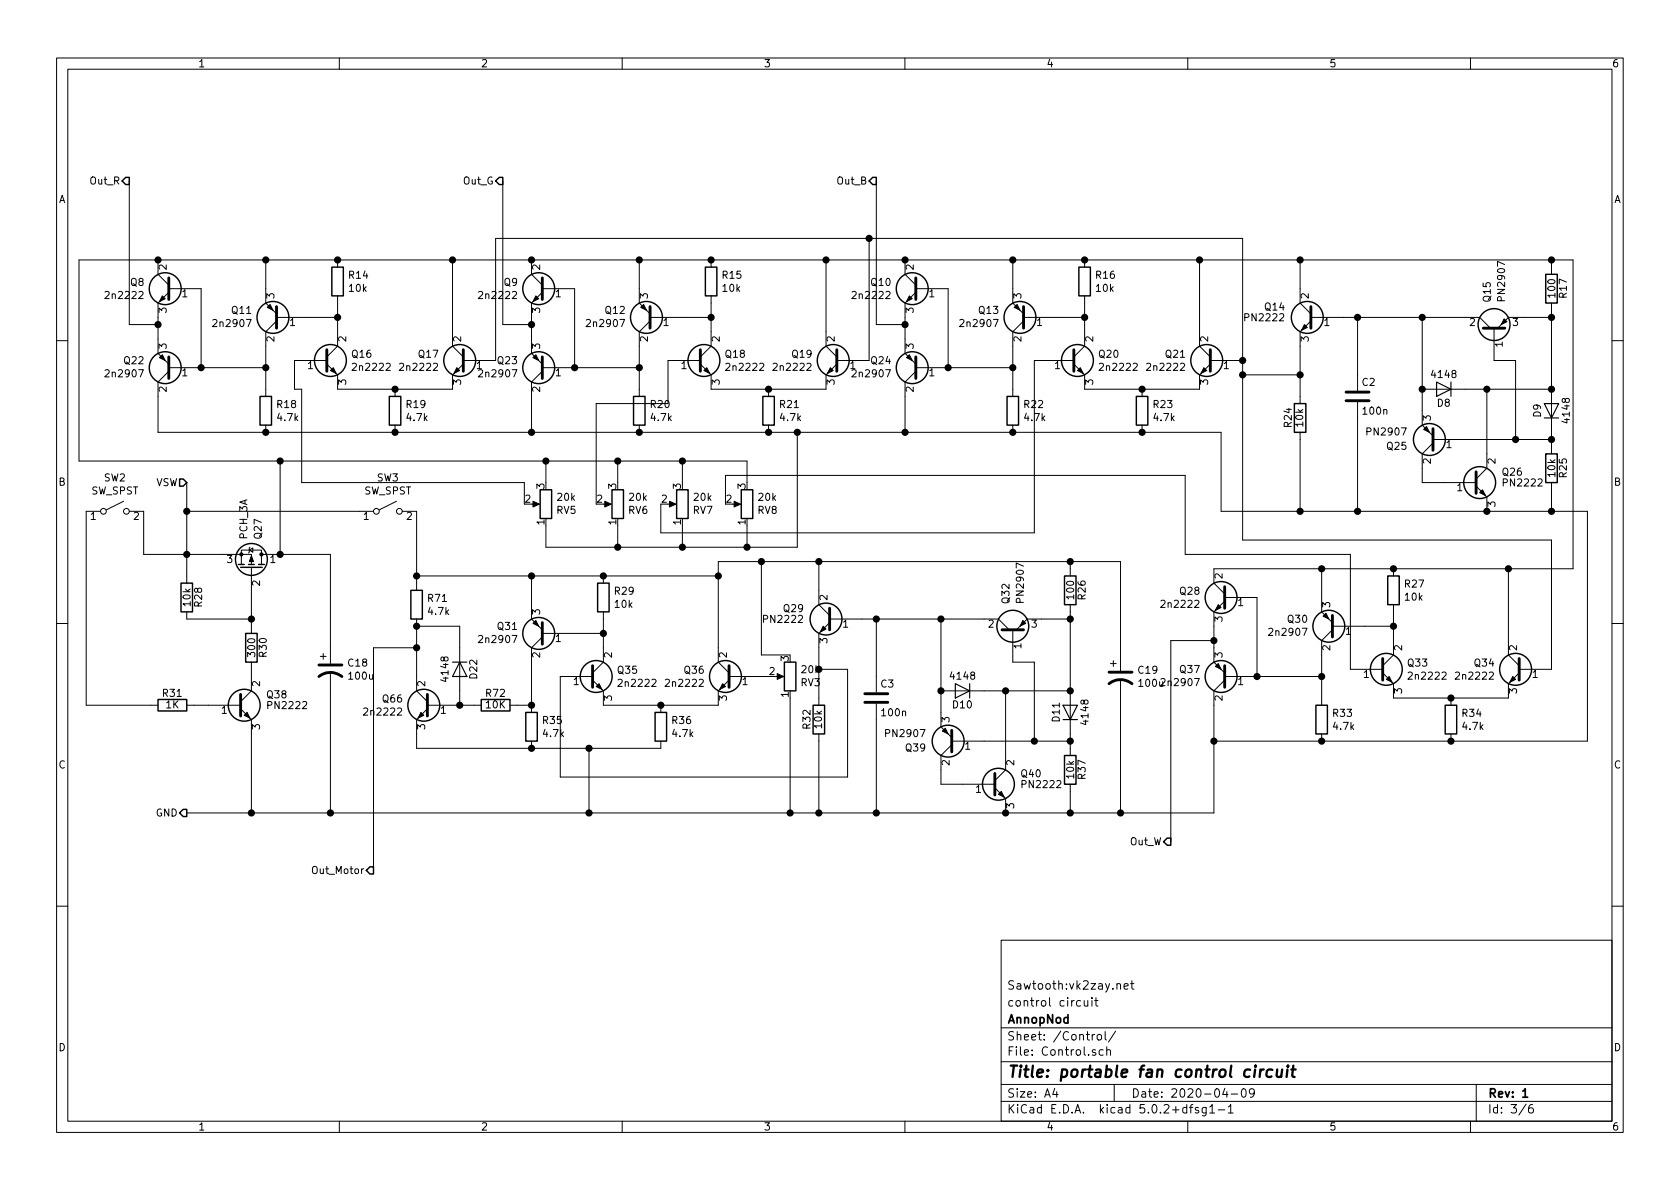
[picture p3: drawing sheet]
<svg xmlns="http://www.w3.org/2000/svg" width="297mm" height="210mm" viewBox="0 0 297 210" stroke-linecap="round" stroke-linejoin="round" font-family="sans-serif">
<g fill="none" stroke="#000" stroke-width=".18">
<path d="M10 10.3h277v189.9h-277zM12 12.2h273v186.1h-273zM60 10.3v1.9M110 10.3v1.9M160 10.3v1.9M210 10.3v1.9M260 10.3v1.9M22.9 32v25.4h5M88.9 32v25.4h5.1M154.9 32v25.4h5.1M27.9 46v2.5l1.9 1.9M29.8 51.7l-1.9 1.9v8.9l1.9 1.9"/>
<path d="M29.8 51h5.8v14M47 46v7.6l1.9 1.9M48.9 56.1h10.8M48.9 56.8l-1.9 1.9v11.4M59.7 46v1.2M59.7 52.3v8.9l-1.9 1.9M80 46v15.2l1.9 1.9M94 46v2.5l1.9 1.9M95.9 51.7l-1.9 1.9v8.9l1.9 1.9M95.9 51h5.7v14M113 46v7.6l1.9 1.9M114.9 56.1h10.8"/>
<path d="M114.9 56.8l-1.9 1.9v11.4M125.7 46v1.2M125.7 52.3v8.9l-1.9 1.9M146 46v15.2l2 1.9M153.7 42.2v21.5h-5.7M160 46v2.5l1.9 1.9M161.9 51.7l-1.9 1.9v8.9l1.9 1.9M161.9 51h5.7v14M179.1 46v7.6l1.9 1.9M181 56.8l-1.9 1.9v11.4M181 56.1h10.8M191.8 46v1.2"/>
<path d="M191.8 52.3v8.9l-1.9 1.9M212.1 46v15.2l1.9 1.9M229.9 46v7.6l1.9 1.9M231.8 56.8l-1.9 1.9v12.7M231.8 56.1h29.8l1.9 1.9M240 56.1v13M251.5 56.1v19.1l1.9 1.9M264.2 58v5.7h3.8v14M274.3 56.1h-7.6l-1.9 1.9M274.3 46v2.5M274.3 53.6v26.7M10 60.2h2"/>
<path d="M29.8 65.7l-1.9 1.9v8.8h188v14h64.8v40.7h-66.1M29.8 65h17.2M47 75.2v1.2M57.8 64.4l1.9 1.9v2.5h20.3v-2.5l1.9-1.9M57.8 63.7h-5.7v5.1h1.2v16.5h39.4v3.8M69.8 68.8v1.3M69.8 75.2v1.2M81.9 63.7h5.7v-21.5h132.1v53.3h54.6v22.9h-5.7M95.9 65h17.1M95.9 65.7l-1.9 1.9v8.8M113 75.2v1.2M123.8 64.4l1.9 1.9v2.5h20.3v-2.5l2-1.9"/>
<path d="M123.8 63.7h-5.7v7.7h-12.7v17.7M135.9 68.8v1.3M135.9 75.2v1.2M141 76.4v20.4h-44.5v-3.8M161.9 65.7l-1.9 1.9v8.8M161.9 65h17.2M179.1 75.2v1.2M189.9 64.4l1.9 1.9v2.5h20.3v-2.5l1.9-1.9M189.9 63.7h-7v30.5h-66.1v-5.1M201.9 68.8v1.3M201.9 75.2v1.2M214 63.7h5.7"/>
<path d="M219.7 66.3h10.2M229.9 76.4v14M240 71.1v19.3M251.5 68.8h22.8M253.4 78.4l-1.9 1.9v5h9.5M253.4 77.7h20.9M262.9 68.8v14l-1.9 1.9M285 60.2h2M17.8 90.4h-2.6v34.3h12.7M21.8 88.6l-3 1.6M22.9 90.4h2.5v7.6h19v1.8M33 90.4h33"/>
<path d="M33 85.3v17.8M44.1 97.3l.6-.4v.8zM44.2 96.8l-.1 .1v.8l-.2 .1M46.2 98v-.7h-3.5v2.5M46.2 98v1.8M46.2 98h12.2v19.3M49.5 81.5v16.5M70.1 88.6l-3 1.6M71.1 90.4h2.6v14M94 89.1h1M96.5 81.5v3.8M106.7 89.1h1"/>
<path d="M109.2 81.5v3.8M109.2 93v3.8M118.1 89.1h1M120.6 81.5v3.8M120.6 93v3.8M128.3 89.1v-5h81.2v13.9h29.3v20.4h5.7M129.5 89.1h1.1M132.1 85.3v-3.8h-118.1v-35.5h264.1v54.6h-63.5v2.5l1.9 1.9M132.1 93v3.8M134.6 99.3v16.5h5.1M144.8 99.3v7.6l1.9 1.9M189.2 99.3v2.5"/>
<path d="M261 86l1.9 1.9v2.5M274.3 85.3v5.1M10 110.3h2M33 108.2v1.3h11.4M44.4 117.1v5.1l-1.9 1.9M44.4 100.3v.2M44.4 100.6v11.4M56.6 116.1h1.1M57.1 115.6v1M58.4 118.9v24.9M73.7 110.7h7.6v14M73.7 101.8h53.3"/>
<path d="M73.7 109.5v12.7l1.9 1.9M73.7 114.5h-7.7v39.4M94 101.8v7.7l1.9 1.9M95.9 112.6l-1.9 1.9v11.5M95.9 112h10.8M106.7 101.8v1.3M106.7 108.2v8.9l-1.9 1.9M128.9 119.6h7M137.2 119.6h1M144.8 118.4h5.1v19h-50.8v-17.8h5.7M146.7 110.1l-1.9 1.9v12.7M146.7 109.5h29.8l1.9 1.9"/>
<path d="M154.9 109.5v12.9M166.4 109.5v19l1.9 1.9M179.1 111.4v5.7h3.8v14M189.2 109.5h-7.6l-1.9 1.9M189.2 106.9v26.7M196.3 117.3h1.1M196.8 116.8v1.1M198.1 118.6v-19.3h-71.1v17.8l1.9 1.9M214.6 113.3h-7.6v35.5M216.5 106.3l-1.9 1.9v8.9l1.9 1.9M216.5 105.7h5.7v13.9M216.5 119.6h17.2"/>
<path d="M233.7 100.6v7.6l1.9 1.9M235.6 111.4l-1.9 1.9v11.4M235.6 110.7h10.8M244.5 119l1.9 1.9v2.5h20.3v-2.5l1.9-1.9M246.4 100.6v1.2M246.4 106.9v8.9l-1.9 1.9M266.7 100.6v15.2l1.9 1.9M285 110.3h2M33 124.7h9.5M42.5 125.3l1.9 1.9v16.6M75.6 125.3l-1.9 1.9v5.1h43.1v-1.2M75.6 124.7h9.5"/>
<path d="M90.2 124.7h3.8M94 131.1v1.2M104.1 132.3v11.5M104.8 120.3l1.9 1.9v2.5h20.3v-2.5l1.9-1.9M116.8 124.7v1.3M139.7 123.4v20.4M144.8 129.8v14M154.9 124.5v19.3M166.4 122.2h22.8M168.3 131.1h20.9M168.3 131.7l-1.9 1.9v5.1h9.5M175.9 139.3l1.9 1.9v2.6"/>
<path d="M177.8 122.2v13.9l-1.9 1.9M189.2 138.7v5.1M198.1 120.1v23.7M216.5 120.3l-1.9 1.9v21.6h-181.6M233.7 129.8v1.3M256.5 123.4v1.3M256.5 129.8v1.3M10 160.2h2M177 166.3h108v32h-108zM191.1 177l-.5-.1-.3 .3 .2 .6h.6M191.7 176.9v.8a.37 .37 0 0 0 .6 .1M192.3 176.9v1"/>
<path d="M193.1 176.4v.2M193.1 176.9v1M193.5 176.9h.6M193.8 176.4v1.3l.3 .2M197.5 174.1l.2-.2 .3 .1 .1 .9M198.8 174.4l.7-.1-.1-.3-.4-.1-.2 .2v.7h.6M199.9 173.9h.6M200.1 173.4v1.3l.4 .2M285 160.2h2M60 198.3v1.9M110 198.3v1.9M160 198.3v1.9"/>
<path d="M177 194.8h108M177 191.8h108M177 187.8h108M177 181.8h108M186.5 192.5l-.4 1h1M186.8 193v1M193.5 182.9l-.4 .3M193.7 185.7a.37 .37 0 0 0-.6 .1l.1 .2 .5 .2 .1 .1-.3 .3-.4-.1M194.1 183.1l.2-.2 .4 .2v.7l-.2 .1-.4-.1zM195 185.7l-.4-.1-.3 .3 .1 .6 .2 .1 .4-.1M195.4 182.4v1.3l.2 .2M195.7 185.7h.1a.37 .37 0 0 1 .5 .1v.8"/>
<path d="M195.7 185.1v1.5M197 191.8v3M197.3 182.3l-1.3 2M210 198.3v1.9M210.3 195.8h.6M210.9 195.3l-.4 .2v1.3M211.9 195.9l-.4-.1-.2 .2 .1 .3 .5 .1v.3h-.6M213.3 195.8v1.2l-.3 .3h-.4M213.3 195.9l-.5-.1-.3 .3 .1 .6 .2 .1 .5-.1M213.9 195.8l.4-.5v1.5M213.9 196.8h.9M215.4 196.3h1.1"/>
<path d="M216.6 192.5l-.4 1h.9M216.9 193v1M217.2 195.8l.4-.5v1.5M217.2 196.8h.8M217.7 193.5h1.1M219.6 192.7l.4-.2a.94 .94 0 0 1 0 1.5 .82 .82 0 0 1-.4-1.3zM221.8 193.2l-.3 .3h-.3l-.3-.3v-.4l.2-.2 .4-.1 .2 .2a1.13 1.13 0 0 1-.2 1.2l-.4 .1M260 198.3v1.9M261 191.8v6.5M269.8 195.2l-1.2 2M271 195.3a.62 .62 0 0 0-.7 .7v.7l.3 .1 .4-.1 .1-.5-.1-.2-.4-.1-.3 .3"/>
<circle cx="18.3" cy="90.4" r=".51"/>
<circle cx="22.4" cy="90.4" r=".51"/>
<circle cx="66.5" cy="90.4" r=".51"/>
<circle cx="70.6" cy="90.4" r=".51"/>
</g>
<path d="M269.2 193l.5-.5v1.5M269.2 194h.9" fill="none" stroke="#000" stroke-width=".3"/>
<path d="M222.9 189.1l-.2 1.3M223.4 189.1a.55 .55 0 0 0-.6 .4M225 189.2a.67 .67 0 0 0-1 .3v.8l.2 .1 .6-.1M225.8 189.1v1.2a.56 .56 0 0 0 .7 0M226.7 189.1l-.2 1.3M227.6 189.1l-.1 1.3M227.7 188.4l-.1 .1 .1 .1v-.2v.2M228.3 189.1h.8M228.7 188.4l-.2 1.8v.1l.4 .1" fill="none" stroke="#000" stroke-width=".41"/>
<g fill="none" stroke="#000" stroke-width=".25">
<path d="M22.2 31.4h.7v1.2h-.7l-.6-.6zM88.3 31.4h.6v1.2h-.6l-.7-.6zM154.3 31.4h.6v1.2h-.6l-.6-.6zM58.7 47.2h2v5.1h-2zM124.7 47.2h2v5.1h-2zM190.8 47.2h2v5.1h-2zM273.3 48.5h2v5.1h-2zM46 70.1h2v5.1h-2zM68.8 70.1h2.1v5.1h-2.1zM112 70.1h2v5.1h-2zM134.9 70.1h2v5.1h-2zM178.1 70.1h2v5.1h-2z"/>
<path d="M200.9 70.1h2v5.1h-2zM228.9 71.4h2v5h-2zM31.7 84.7h.7l.6 .6-.6 .7h-.7zM42.2 99.8h1M43.9 99.8h1.1M45.7 99.8h1M95.5 86.6h2v5.1h-2zM108.2 86.6h2v5.1h-2zM119.6 86.6h2.1v5.1h-2.1zM131.1 86.6h2v5.1h-2zM273.3 80.3h2v5h-2zM32 103.1h2v5.1h-2z"/>
<path d="M42.5 100.3h3.9M43.4 112h2.1v5.1h-2.1zM72.6 104.4h2.1v5.1h-2.1zM105.7 103.1h2v5.1h-2zM138.7 117.1h2v5.1h-2zM188.2 101.8h2v5.1h-2zM245.4 101.8h2v5.1h-2zM27.9 123.7h5.1v2h-5.1zM85.1 123.7h5.1v2h-5.1zM93 126h2v5.1h-2zM115.8 126h2.1v5.1h-2.1zM143.8 124.7h2v5.1h-2z"/>
<path d="M188.2 133.6h2v5.1h-2zM232.7 124.7h2v5.1h-2zM255.5 124.7h2.1v5.1h-2.1zM32.4 143.1h.6v1.3h-.6l-.7-.6zM65.4 153.3h.6v1.3h-.6l-.6-.7zM206.4 148.2h.6v1.3h-.6l-.7-.7z"/>
<circle cx="29.2" cy="51" r="2.82"/>
<circle cx="48.3" cy="56.1" r="2.82"/>
<circle cx="95.2" cy="51" r="2.82"/>
<circle cx="114.3" cy="56.1" r="2.82"/>
<circle cx="161.3" cy="51" r="2.82"/>
<circle cx="180.3" cy="56.1" r="2.82"/>
<circle cx="231.1" cy="56.1" r="2.82"/>
<circle cx="264.2" cy="57.4" r="2.82"/>
<circle cx="29.2" cy="65" r="2.82"/>
<circle cx="58.4" cy="63.7" r="2.82"/>
<circle cx="81.3" cy="63.7" r="2.82"/>
<circle cx="95.2" cy="65" r="2.82"/>
<circle cx="124.5" cy="63.7" r="2.82"/>
<circle cx="147.3" cy="63.7" r="2.82"/>
<circle cx="161.3" cy="65" r="2.82"/>
<circle cx="190.5" cy="63.7" r="2.82"/>
<circle cx="213.4" cy="63.7" r="2.82"/>
<circle cx="252.7" cy="77.7" r="2.82"/>
<circle cx="44.4" cy="98.9" r="2.82"/>
<circle cx="261.6" cy="85.3" r="2.82"/>
<circle cx="95.2" cy="112" r="2.82"/>
<circle cx="105.4" cy="119.6" r="2.82"/>
<circle cx="128.3" cy="119.6" r="2.82"/>
<circle cx="146" cy="109.5" r="2.82"/>
<circle cx="179.1" cy="110.7" r="2.82"/>
<circle cx="215.9" cy="119.6" r="2.82"/>
<circle cx="215.9" cy="105.7" r="2.82"/>
<circle cx="234.9" cy="110.7" r="2.82"/>
<circle cx="245.1" cy="118.4" r="2.82"/>
<circle cx="268" cy="118.4" r="2.82"/>
<circle cx="43.2" cy="124.7" r="2.82"/>
<circle cx="74.9" cy="124.7" r="2.82"/>
<circle cx="167.6" cy="131.1" r="2.82"/>
<circle cx="176.5" cy="138.7" r="2.82"/>
</g>
<g fill="none" stroke="#000" stroke-width=".51">
<path d="M29.8 49.1v3.9M48.9 54.2v3.8M95.9 49.1v3.9M114.9 54.2v3.8M161.9 49.1v3.9M181 54.2v3.8M231.8 54.2v3.8M262.3 58h3.8M29.8 63.1v3.8M57.8 61.8v3.9M81.9 61.8v3.9M95.9 63.1v3.8"/>
<path d="M123.8 61.8v3.9M148 61.8v3.9M161.9 63.1v3.8M189.9 61.8v3.9M214 61.8v3.9M238 70.9h4.1M238 69.3h4.1M253.4 75.8v3.8M261 83.4v3.8M56.4 119.6a3.3 3.3 0 0 1 4.1 0M56.4 117.6h4.1M95.9 110.1v3.8"/>
<path d="M104.8 117.7v3.8M128.9 117.7v3.8M146.7 107.6v3.8M177.2 111.4h3.8M196.1 118.9h4.1M216.5 103.8v3.8M216.5 117.7v3.8M235.6 108.8v3.8M244.5 116.5v3.8M268.6 116.5v3.8M42.5 122.8v3.8M75.6 122.8v3.8"/>
<path d="M152.9 124.2h4.1M152.9 122.7h4.1M168.3 129.2v3.8M175.9 136.8v3.8M196.1 120.9a3.3 3.3 0 0 1 4.1 0"/>
</g>
<g fill="#000" stroke="#000" stroke-width=".18">
<path d="M28.7 52.3l.5 .5-1 .5zM47.2 54.4l.6-.6 .5 1.1zM94.7 52.3l.5 .5-1 .5zM113.8 53.8l.5 1.1-1-.5zM160.8 52.3l.5 .5-1 .5zM179.8 53.8l.5 1.1-1-.5zM230.6 57.4l.5 .5-1 .5zM265.9 56.4l.5 .5-1 .5zM28.7 62.7l.5 1-1-.5zM58.4 65.5l.5-.5 .5 1zM80.8 65l.5 .5-1 .5zM94.7 62.7l.5 1-1-.5z"/>
<path d="M125 65l.5 1-1-.5zM146.8 65l.5 .5-1 .5zM160.3 63.2l.5-.5 .5 1zM190.5 65.5l.5-.5 .5 1zM212.9 65l.5 .5-1.1 .5zM252.2 75.4l.5 1-1-.5zM44.4 98.3l.4 1h-.7zM94.2 88.6l1.2 .5-1.2 .6zM106.9 88.6l1.2 .5-1.2 .6zM118.4 88.6l1.1 .5-1.1 .6zM129.8 88.6l1.1 .5-1.1 .6zM261.6 87.1l.5-.5 .5 1z"/>
<path d="M94.2 110.2l.5-.5 .5 1zM137.4 119.1l1.2 .5-1.2 .5zM145.5 110.7l.5 .5-1 .6zM180.8 109.7l.6 .5-1.1 .5zM214.9 117.9l.5-.6 .5 1.1zM215.4 106.9l.5 .5-1 .5zM233.9 109l.5-.5 .5 1zM43.2 126.5l.5-.5 .5 1zM74.4 126l.5 .5-1 .5zM105.4 121.4l.5-.5 .5 1zM127.8 120.9l.5 .5-1 .5zM166.6 129.3l.5-.5 .5 1z"/>
<path d="M245.6 119.6l.5 1-1-.5zM267.5 119.6l.5 .5-1 .5zM176.5 140.5l.5-.6 .5 1.1z"/>
<circle cx="42.7" cy="98" r=".28"/>
<circle cx="46.2" cy="98" r=".28"/>
</g>
<g fill="#000" stroke="#000" stroke-width=".25">
<circle cx="27.9" cy="57.4" r=".51"/>
<circle cx="27.9" cy="46" r=".51"/>
<circle cx="47" cy="46" r=".51"/>
<circle cx="59.7" cy="46" r=".51"/>
<circle cx="59.7" cy="56.1" r=".51"/>
<circle cx="80" cy="46" r=".51"/>
<circle cx="94" cy="46" r=".51"/>
<circle cx="94" cy="57.4" r=".51"/>
<circle cx="113" cy="46" r=".51"/>
<circle cx="125.7" cy="56.1" r=".51"/>
<circle cx="125.7" cy="46" r=".51"/>
<circle cx="146.1" cy="46" r=".51"/>
<circle cx="153.7" cy="42.2" r=".51"/>
<circle cx="160" cy="46" r=".51"/>
<circle cx="160" cy="57.4" r=".51"/>
<circle cx="179.1" cy="46" r=".51"/>
<circle cx="191.8" cy="56.1" r=".51"/>
<circle cx="191.8" cy="46" r=".51"/>
<circle cx="212.1" cy="46" r=".51"/>
<circle cx="229.9" cy="46" r=".51"/>
<circle cx="240" cy="56.1" r=".51"/>
<circle cx="251.5" cy="56.1" r=".51"/>
<circle cx="274.3" cy="56.1" r=".51"/>
<circle cx="274.3" cy="46" r=".51"/>
<circle cx="35.6" cy="65" r=".51"/>
<circle cx="47" cy="65" r=".51"/>
<circle cx="47" cy="76.4" r=".51"/>
<circle cx="69.9" cy="76.4" r=".51"/>
<circle cx="69.9" cy="68.8" r=".51"/>
<circle cx="94" cy="76.4" r=".51"/>
<circle cx="101.6" cy="65" r=".51"/>
<circle cx="113" cy="65" r=".51"/>
<circle cx="113" cy="76.4" r=".51"/>
<circle cx="135.9" cy="76.4" r=".51"/>
<circle cx="135.9" cy="68.8" r=".51"/>
<circle cx="141" cy="76.4" r=".51"/>
<circle cx="160" cy="76.4" r=".51"/>
<circle cx="167.6" cy="65" r=".51"/>
<circle cx="179.1" cy="76.4" r=".51"/>
<circle cx="179.1" cy="65" r=".51"/>
<circle cx="201.9" cy="76.4" r=".51"/>
<circle cx="201.9" cy="68.8" r=".51"/>
<circle cx="219.7" cy="63.7" r=".51"/>
<circle cx="219.7" cy="66.3" r=".51"/>
<circle cx="229.9" cy="66.3" r=".51"/>
<circle cx="251.5" cy="68.8" r=".51"/>
<circle cx="262.9" cy="68.8" r=".51"/>
<circle cx="268" cy="77.7" r=".51"/>
<circle cx="274.3" cy="77.7" r=".51"/>
<circle cx="274.3" cy="68.8" r=".51"/>
<circle cx="33" cy="98" r=".51"/>
<circle cx="33" cy="90.4" r=".51"/>
<circle cx="49.5" cy="81.5" r=".51"/>
<circle cx="49.5" cy="98" r=".51"/>
<circle cx="96.5" cy="81.5" r=".51"/>
<circle cx="109.2" cy="96.8" r=".51"/>
<circle cx="109.2" cy="81.5" r=".51"/>
<circle cx="120.7" cy="96.8" r=".51"/>
<circle cx="120.7" cy="81.5" r=".51"/>
<circle cx="132.1" cy="96.8" r=".51"/>
<circle cx="134.6" cy="99.3" r=".51"/>
<circle cx="144.8" cy="99.3" r=".51"/>
<circle cx="189.2" cy="99.3" r=".51"/>
<circle cx="229.9" cy="90.4" r=".51"/>
<circle cx="240" cy="90.4" r=".51"/>
<circle cx="262.9" cy="90.4" r=".51"/>
<circle cx="274.3" cy="90.4" r=".51"/>
<circle cx="44.5" cy="109.5" r=".51"/>
<circle cx="73.7" cy="110.7" r=".51"/>
<circle cx="73.7" cy="101.8" r=".51"/>
<circle cx="73.7" cy="114.5" r=".51"/>
<circle cx="94" cy="101.8" r=".51"/>
<circle cx="106.7" cy="101.8" r=".51"/>
<circle cx="106.7" cy="112" r=".51"/>
<circle cx="127" cy="101.8" r=".51"/>
<circle cx="144.8" cy="118.4" r=".51"/>
<circle cx="154.9" cy="109.5" r=".51"/>
<circle cx="166.4" cy="109.5" r=".51"/>
<circle cx="189.2" cy="109.5" r=".51"/>
<circle cx="214.6" cy="113.3" r=".51"/>
<circle cx="222.3" cy="119.6" r=".51"/>
<circle cx="233.7" cy="100.6" r=".51"/>
<circle cx="233.7" cy="119.6" r=".51"/>
<circle cx="246.4" cy="110.7" r=".51"/>
<circle cx="246.4" cy="100.6" r=".51"/>
<circle cx="266.7" cy="100.6" r=".51"/>
<circle cx="81.3" cy="124.7" r=".51"/>
<circle cx="94" cy="124.7" r=".51"/>
<circle cx="94" cy="132.3" r=".51"/>
<circle cx="104.1" cy="132.3" r=".51"/>
<circle cx="116.8" cy="124.7" r=".51"/>
<circle cx="166.4" cy="122.2" r=".51"/>
<circle cx="177.8" cy="122.2" r=".51"/>
<circle cx="182.9" cy="131.1" r=".51"/>
<circle cx="189.2" cy="122.2" r=".51"/>
<circle cx="189.2" cy="131.1" r=".51"/>
<circle cx="214.6" cy="131.1" r=".51"/>
<circle cx="233.7" cy="131.1" r=".51"/>
<circle cx="256.5" cy="123.4" r=".51"/>
<circle cx="256.5" cy="131.1" r=".51"/>
<circle cx="44.5" cy="143.8" r=".51"/>
<circle cx="58.4" cy="143.8" r=".51"/>
<circle cx="104.1" cy="143.8" r=".51"/>
<circle cx="139.7" cy="143.8" r=".51"/>
<circle cx="144.8" cy="143.8" r=".51"/>
<circle cx="154.9" cy="143.8" r=".51"/>
<circle cx="177.8" cy="143.8" r=".51"/>
<circle cx="189.2" cy="143.8" r=".51"/>
<circle cx="198.1" cy="143.8" r=".51"/>
</g>
<path d="M254 67.6l2.5 1.2-2.5 1.3zM256.5 67.6v2.5M273 71.4h2.6l-1.3 2.5zM273 73.9h2.6M80 117.1h2.5M81.3 117.1l1.2 2.5h-2.5zM168.9 120.9l2.5 1.3-2.5 1.2zM171.4 120.9v2.5M188 124.7h2.5l-1.3 2.5zM188 127.2h2.5" fill="none" stroke="#000" stroke-width=".2"/>
<text font-size="2.8" x="178" y="190.5">Title: portable fan control circuit</text>
<g font-size="2.1">
<text x="178" y="178">control circuit</text>
<text x="178" y="175">Sawtooth:vk2zay.net</text>
<text x="178" y="184">Sheet: /Control/</text>
<text x="178" y="181">AnnopNod</text>
<text x="178" y="186.7">File: Control.sch</text>
<text x="178" y="196.9">KiCad E.D.A. kicad 5.0.2+dfsg1-1</text>
<text x="178" y="194.1">Size: A4</text>
<text x="200" y="194.1">Date: 2020-04-09</text>
<text x="263" y="194.1">Rev: 1</text>
<text x="263" y="196.9">Id: 3/6</text>
</g>
<g font-size="1.8">
<text x="35" y="11.9">1</text>
<text x="85" y="11.9">2</text>
<text x="135" y="11.9">3</text>
<text x="185" y="11.9">4</text>
<text x="235" y="11.9">5</text>
<text x="285" y="11.9">6</text>
<text x="10.4" y="35.9">A</text>
<text x="16" y="32.6">Out_R</text>
<text x="82" y="32.6">Out_G</text>
<text x="148.1" y="32.6">Out_B</text>
<text x="285.4" y="35.9">A</text>
<text x="29.5" y="47.7" transform="rotate(-90 29.5 47.7)">2</text>
<text x="95.5" y="47.7" transform="rotate(-90 95.5 47.7)">2</text>
<text x="161.5" y="47.7" transform="rotate(-90 161.5 47.7)">2</text>
<text x="18.9" y="52.9">2n2222</text>
<text x="23.1" y="50.6">Q8</text>
<text x="32.2" y="52.6">1</text>
<text x="48.5" y="52.8" transform="rotate(-90 48.5 52.8)">3</text>
<text x="61.7" y="49.3">R14</text>
<text x="61.8" y="51.6">10k</text>
<text x="85" y="52.9">2n2222</text>
<text x="89.2" y="50.6">Q9</text>
<text x="98.2" y="52.6">1</text>
<text x="114.6" y="52.8" transform="rotate(-90 114.6 52.8)">3</text>
<text x="127.8" y="49.3">R15</text>
<text x="127.8" y="51.6">10k</text>
<text x="151" y="52.9">2n2222</text>
<text x="154.1" y="50.6">Q10</text>
<text x="164.3" y="52.6">1</text>
<text x="180.6" y="52.8" transform="rotate(-90 180.6 52.8)">3</text>
<text x="193.8" y="49.3">R16</text>
<text x="193.9" y="51.6">10k</text>
<text x="231.4" y="52.8" transform="rotate(-90 231.4 52.8)">2</text>
<text x="263.6" y="53.3" transform="rotate(-90 263.6 53.3)">Q15</text>
<text x="266.1" y="53" transform="rotate(-90 266.1 53)">PN2907</text>
<text x="275" y="52.5" transform="rotate(-90 275 52.5)">100</text>
<text x="277" y="52.6" transform="rotate(-90 277 52.6)">R17</text>
<text x="29.5" y="55.3" transform="rotate(-90 29.5 55.3)">3</text>
<text x="38" y="57.8">2n2907</text>
<text x="41" y="55.5">Q11</text>
<text x="51.3" y="57.7">1</text>
<text x="95.5" y="55.3" transform="rotate(-90 95.5 55.3)">3</text>
<text x="104" y="57.8">2n2907</text>
<text x="107.1" y="55.5">Q12</text>
<text x="117.3" y="57.7">1</text>
<text x="161.5" y="55.3" transform="rotate(-90 161.5 55.3)">3</text>
<text x="170.1" y="57.8">2n2907</text>
<text x="173.1" y="55.5">Q13</text>
<text x="183.3" y="57.7">1</text>
<text x="220.3" y="56.8">PN2222</text>
<text x="223.7" y="54.9">Q14</text>
<text x="234.1" y="57.7">1</text>
<text x="259.9" y="57.7">2</text>
<text x="267.5" y="57.7">3</text>
<text x="22" y="64.4">Q22</text>
<text x="29.5" y="61.7" transform="rotate(-90 29.5 61.7)">3</text>
<text x="48.5" y="60.4" transform="rotate(-90 48.5 60.4)">2</text>
<text x="54.4" y="65.3">1</text>
<text x="61.2" y="60.4" transform="rotate(-90 61.2 60.4)">2</text>
<text x="62.3" y="63.3">Q16</text>
<text x="62.7" y="65.6">2n2222</text>
<text x="71" y="65.6">2n2222</text>
<text x="74.1" y="63.3">Q17</text>
<text x="81.5" y="60.4" transform="rotate(-90 81.5 60.4)">2</text>
<text x="84.3" y="65.3">1</text>
<text x="88" y="64.4">Q23</text>
<text x="95.5" y="61.7" transform="rotate(-90 95.5 61.7)">3</text>
<text x="114.6" y="60.4" transform="rotate(-90 114.6 60.4)">2</text>
<text x="120.5" y="65.3">1</text>
<text x="127.3" y="60.4" transform="rotate(-90 127.3 60.4)">2</text>
<text x="128.3" y="63.3">Q18</text>
<text x="128.7" y="65.6">2n2222</text>
<text x="137.1" y="65.6">2n2222</text>
<text x="140.1" y="63.3">Q19</text>
<text x="147.6" y="60.4" transform="rotate(-90 147.6 60.4)">2</text>
<text x="150.3" y="65.3">1</text>
<text x="154.1" y="64.4">Q24</text>
<text x="161.5" y="61.7" transform="rotate(-90 161.5 61.7)">3</text>
<text x="180.6" y="60.4" transform="rotate(-90 180.6 60.4)">2</text>
<text x="186.5" y="65.3">1</text>
<text x="193.3" y="60.4" transform="rotate(-90 193.3 60.4)">2</text>
<text x="194.4" y="63.3">Q20</text>
<text x="194.7" y="65.6">2n2222</text>
<text x="203.1" y="65.6">2n2222</text>
<text x="206.1" y="63.3">Q21</text>
<text x="213.6" y="60.4" transform="rotate(-90 213.6 60.4)">2</text>
<text x="216.4" y="65.3">1</text>
<text x="231.4" y="60.4" transform="rotate(-90 231.4 60.4)">3</text>
<text x="265.7" y="61.4" transform="rotate(-90 265.7 61.4)">1</text>
<text x="18.9" y="66.7">2n2907</text>
<text x="29.5" y="69.3" transform="rotate(-90 29.5 69.3)">2</text>
<text x="32.2" y="66.5">1</text>
<text x="61.2" y="68" transform="rotate(-90 61.2 68)">3</text>
<text x="81.5" y="68" transform="rotate(-90 81.5 68)">3</text>
<text x="85" y="66.7">2n2907</text>
<text x="95.5" y="69.3" transform="rotate(-90 95.5 69.3)">2</text>
<text x="98.2" y="66.5">1</text>
<text x="127.3" y="68" transform="rotate(-90 127.3 68)">3</text>
<text x="147.6" y="68" transform="rotate(-90 147.6 68)">3</text>
<text x="151" y="66.7">2n2907</text>
<text x="161.5" y="69.3" transform="rotate(-90 161.5 69.3)">2</text>
<text x="164.3" y="66.5">1</text>
<text x="193.3" y="68" transform="rotate(-90 193.3 68)">3</text>
<text x="213.6" y="68" transform="rotate(-90 213.6 68)">3</text>
<text x="240.9" y="68.2">C2</text>
<text x="253.3" y="66.8">4148</text>
<text x="254.2" y="71.9">D8</text>
<text x="49" y="72.2">R18</text>
<text x="49.1" y="74.5">4.7k</text>
<text x="71.9" y="72.2">R19</text>
<text x="72" y="74.5">4.7k</text>
<text x="115.1" y="72.2">R20</text>
<text x="115.2" y="74.5">4.7k</text>
<text x="137.9" y="72.2">R21</text>
<text x="138" y="74.5">4.7k</text>
<text x="181.1" y="72.2">R22</text>
<text x="181.2" y="74.5">4.7k</text>
<text x="204" y="72.2">R23</text>
<text x="204.1" y="74.5">4.7k</text>
<text x="228.4" y="75.5" transform="rotate(-90 228.4 75.5)">R24</text>
<text x="230.4" y="75.4" transform="rotate(-90 230.4 75.4)">10k</text>
<text x="241.1" y="73.3">100n</text>
<text x="241.9" y="77">PN2907</text>
<text x="253" y="74.4" transform="rotate(-90 253 74.4)">3</text>
<text x="272.5" y="73.8" transform="rotate(-90 272.5 73.8)">D9</text>
<text x="277.5" y="74.6" transform="rotate(-90 277.5 74.6)">4148</text>
<text x="245.3" y="79.5">Q25</text>
<text x="253" y="82" transform="rotate(-90 253 82)">2</text>
<text x="255.7" y="79.2">1</text>
<text x="264.4" y="82" transform="rotate(-90 264.4 82)">2</text>
<text x="10.4" y="85.9">B</text>
<text x="16.1" y="87.4">SW_SPST</text>
<text x="18.4" y="85.1">SW2</text>
<text x="27.5" y="86">VSW</text>
<text x="64.4" y="87.4">SW_SPST</text>
<text x="66.7" y="85.1">SW3</text>
<text x="92.9" y="88.9">2</text>
<text x="96.3" y="86.5" transform="rotate(-90 96.3 86.5)">3</text>
<text x="98.6" y="88.6">20k</text>
<text x="105.6" y="88.9">2</text>
<text x="109" y="86.5" transform="rotate(-90 109 86.5)">3</text>
<text x="111.3" y="88.6">20k</text>
<text x="117" y="88.9">2</text>
<text x="120.4" y="86.5" transform="rotate(-90 120.4 86.5)">3</text>
<text x="122.8" y="88.6">20k</text>
<text x="128.4" y="88.9">2</text>
<text x="131.8" y="86.5" transform="rotate(-90 131.8 86.5)">3</text>
<text x="134.2" y="88.6">20k</text>
<text x="257.6" y="86.9">1</text>
<text x="264.4" y="89.6" transform="rotate(-90 264.4 89.6)">3</text>
<text x="265.7" y="84.1">Q26</text>
<text x="266" y="86">PN2222</text>
<text x="275" y="84.3" transform="rotate(-90 275 84.3)">10k</text>
<text x="277" y="84.4" transform="rotate(-90 277 84.4)">R25</text>
<text x="285.4" y="85.9">B</text>
<text x="16" y="91.9">1</text>
<text x="23.6" y="91.9">2</text>
<text x="43.7" y="95.3" transform="rotate(-90 43.7 95.3)">PCH_3A</text>
<text x="46.3" y="95.2" transform="rotate(-90 46.3 95.2)">Q27</text>
<text x="64.3" y="91.9">1</text>
<text x="71.9" y="91.9">2</text>
<text x="96.3" y="92.8" transform="rotate(-90 96.3 92.8)">1</text>
<text x="98.5" y="90.9">RV5</text>
<text x="109" y="92.8" transform="rotate(-90 109 92.8)">1</text>
<text x="111.2" y="90.9">RV6</text>
<text x="120.4" y="92.8" transform="rotate(-90 120.4 92.8)">1</text>
<text x="122.6" y="90.9">RV7</text>
<text x="131.8" y="92.8" transform="rotate(-90 131.8 92.8)">1</text>
<text x="134" y="90.9">RV8</text>
<text x="40.2" y="99.6">3</text>
<text x="47.8" y="99.6">1</text>
<text x="33.7" y="107.1" transform="rotate(-90 33.7 107.1)">10k</text>
<text x="35.7" y="107.3" transform="rotate(-90 35.7 107.3)">R28</text>
<text x="46" y="103.6" transform="rotate(-90 46 103.6)">2</text>
<text x="75.7" y="106.4">R71</text>
<text x="108.7" y="105.2">R29</text>
<text x="108.8" y="107.5">10k</text>
<text x="146.3" y="106.1" transform="rotate(-90 146.3 106.1)">2</text>
<text x="178.5" y="106.6" transform="rotate(-90 178.5 106.6)">Q32</text>
<text x="181" y="106.3" transform="rotate(-90 181 106.3)">PN2907</text>
<text x="189.9" y="105.8" transform="rotate(-90 189.9 105.8)">100</text>
<text x="191.9" y="106" transform="rotate(-90 191.9 106)">R26</text>
<text x="205.6" y="107.5">2n2222</text>
<text x="208.7" y="105.2">Q28</text>
<text x="216.2" y="102.3" transform="rotate(-90 216.2 102.3)">2</text>
<text x="218.9" y="107.2">1</text>
<text x="235.2" y="107.4" transform="rotate(-90 235.2 107.4)">3</text>
<text x="248.4" y="103.9">R27</text>
<text x="248.5" y="106.2">10k</text>
<text x="75.8" y="108.8">4.7k</text>
<text x="85" y="113.7">2n2907</text>
<text x="88" y="111.4">Q31</text>
<text x="95.5" y="108.7" transform="rotate(-90 95.5 108.7)">3</text>
<text x="98.2" y="113.5">1</text>
<text x="135.2" y="110.2">PN2222</text>
<text x="138.6" y="108.2">Q29</text>
<text x="146.3" y="113.8" transform="rotate(-90 146.3 113.8)">3</text>
<text x="149" y="111">1</text>
<text x="174.8" y="111">2</text>
<text x="182.4" y="111">3</text>
<text x="216.2" y="110" transform="rotate(-90 216.2 110)">3</text>
<text x="224.7" y="112.4">2n2907</text>
<text x="227.7" y="110.1">Q30</text>
<text x="237.9" y="112.3">1</text>
<text x="45.1" y="116" transform="rotate(-90 45.1 116)">300</text>
<text x="47.2" y="116.1" transform="rotate(-90 47.2 116.1)">R30</text>
<text x="61.6" y="117.9">C18</text>
<text x="84.4" y="120" transform="rotate(-90 84.4 120)">D22</text>
<text x="95.5" y="116.3" transform="rotate(-90 95.5 116.3)">2</text>
<text x="108.2" y="116.3" transform="rotate(-90 108.2 116.3)">2</text>
<text x="109.3" y="119.1">Q35</text>
<text x="121.1" y="119.1">Q36</text>
<text x="128.5" y="116.3" transform="rotate(-90 128.5 116.3)">2</text>
<text x="136" y="119.4">2</text>
<text x="139.4" y="116.9" transform="rotate(-90 139.4 116.9)">3</text>
<text x="141.8" y="119">20k</text>
<text x="180.6" y="114.7" transform="rotate(-90 180.6 114.7)">1</text>
<text x="201.3" y="119.1">C19</text>
<text x="208.7" y="119">Q37</text>
<text x="216.2" y="116.3" transform="rotate(-90 216.2 116.3)">3</text>
<text x="235.2" y="115" transform="rotate(-90 235.2 115)">2</text>
<text x="241.1" y="119.9">1</text>
<text x="247.9" y="115" transform="rotate(-90 247.9 115)">2</text>
<text x="249" y="117.9">Q33</text>
<text x="260.8" y="117.9">Q34</text>
<text x="268.2" y="115" transform="rotate(-90 268.2 115)">2</text>
<text x="271" y="119.9">1</text>
<text x="28.8" y="123.2">R31</text>
<text x="29.4" y="125.3">1K</text>
<text x="46" y="121.4" transform="rotate(-90 46 121.4)">2</text>
<text x="47.3" y="123.5">Q38</text>
<text x="47.6" y="125.4">PN2222</text>
<text x="61.8" y="120.2">100u</text>
<text x="67.7" y="124.2">Q66</text>
<text x="75.2" y="121.4" transform="rotate(-90 75.2 121.4)">2</text>
<text x="79.3" y="120.3" transform="rotate(-90 79.3 120.3)">4148</text>
<text x="86" y="123.2">R72</text>
<text x="86" y="125.3">10K</text>
<text x="101.4" y="121.2">1</text>
<text x="108.2" y="123.9" transform="rotate(-90 108.2 123.9)">3</text>
<text x="109.7" y="121.5">2n2222</text>
<text x="118" y="121.5">2n2222</text>
<text x="128.5" y="123.9" transform="rotate(-90 128.5 123.9)">3</text>
<text x="131.3" y="121.2">1</text>
<text x="139.4" y="123.3" transform="rotate(-90 139.4 123.3)">1</text>
<text x="141.6" y="121.4">RV3</text>
<text x="155.8" y="121.6">C3</text>
<text x="168.2" y="120.2">4148</text>
<text x="168.5" y="125.3">D10</text>
<text x="201.5" y="121.5">100u2n2907</text>
<text x="216.2" y="123.9" transform="rotate(-90 216.2 123.9)">2</text>
<text x="218.9" y="121.2">1</text>
<text x="247.9" y="122.7" transform="rotate(-90 247.9 122.7)">3</text>
<text x="249.4" y="120.2">2n2222</text>
<text x="257.7" y="120.2">2n2222</text>
<text x="268.2" y="122.7" transform="rotate(-90 268.2 122.7)">3</text>
<text x="39.2" y="126.2">1</text>
<text x="46" y="129" transform="rotate(-90 46 129)">3</text>
<text x="64.7" y="126.5">2n2222</text>
<text x="75.2" y="129" transform="rotate(-90 75.2 129)">3</text>
<text x="77.9" y="126.2">1</text>
<text x="96" y="128">R35</text>
<text x="96.1" y="130.3">4.7k</text>
<text x="118.9" y="128">R36</text>
<text x="119" y="130.3">4.7k</text>
<text x="143.3" y="128.8" transform="rotate(-90 143.3 128.8)">R32</text>
<text x="145.3" y="128.7" transform="rotate(-90 145.3 128.7)">10k</text>
<text x="156" y="126.7">100n</text>
<text x="156.8" y="130.3">PN2907</text>
<text x="167.9" y="127.7" transform="rotate(-90 167.9 127.7)">3</text>
<text x="187.4" y="127.6" transform="rotate(-90 187.4 127.6)">D11</text>
<text x="192.5" y="127.9" transform="rotate(-90 192.5 127.9)">4148</text>
<text x="235.7" y="126.8">R33</text>
<text x="235.8" y="129.1">4.7k</text>
<text x="258.6" y="126.8">R34</text>
<text x="258.7" y="129.1">4.7k</text>
<text x="10.4" y="135.9">C</text>
<text x="160.2" y="132.9">Q39</text>
<text x="167.9" y="135.4" transform="rotate(-90 167.9 135.4)">2</text>
<text x="170.6" y="132.6">1</text>
<text x="179.3" y="135.4" transform="rotate(-90 179.3 135.4)">2</text>
<text x="180.6" y="137.5">Q40</text>
<text x="189.9" y="137.6" transform="rotate(-90 189.9 137.6)">10k</text>
<text x="191.9" y="137.7" transform="rotate(-90 191.9 137.7)">R37</text>
<text x="285.4" y="135.9">C</text>
<text x="172.5" y="140.2">1</text>
<text x="179.3" y="143" transform="rotate(-90 179.3 143)">3</text>
<text x="180.9" y="139.4">PN2222</text>
<text x="27.6" y="144.4">GND</text>
<text x="199.8" y="149.5">Out_W</text>
<text x="55.6" y="154.6">Out_Motor</text>
<text x="10.4" y="185.9">D</text>
<text x="285.4" y="185.9">D</text>
<text x="35" y="199.9">1</text>
<text x="85" y="199.9">2</text>
<text x="135" y="199.9">3</text>
<text x="185" y="199.9">4</text>
<text x="235" y="199.9">5</text>
<text x="285" y="199.9">6</text>
</g>
</svg>
